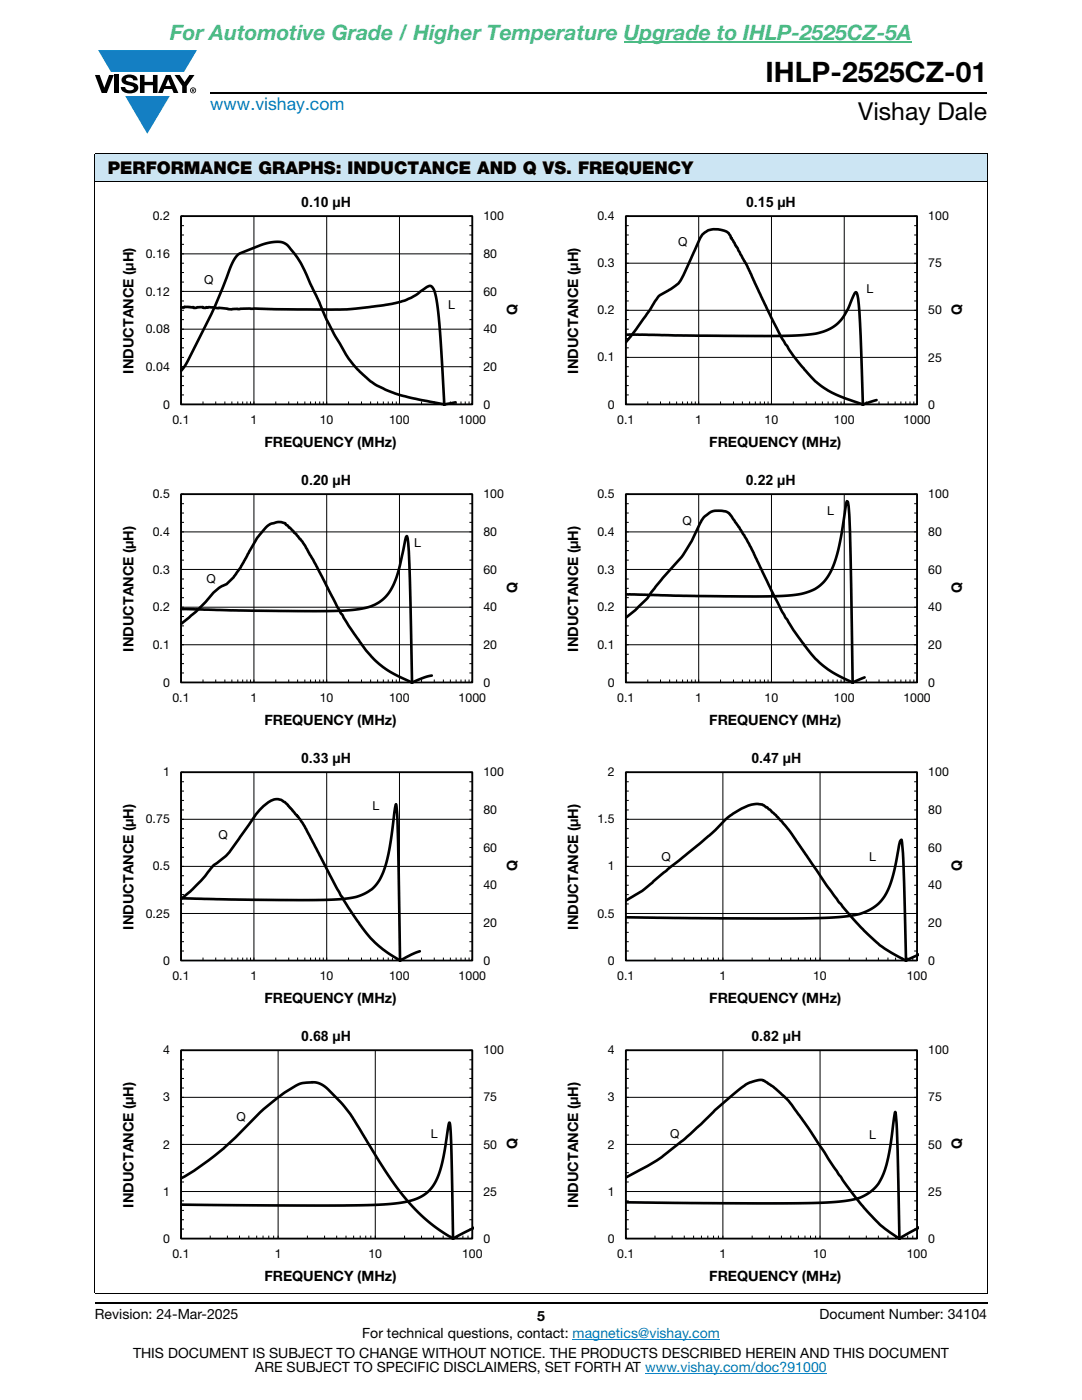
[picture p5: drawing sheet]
<svg xmlns="http://www.w3.org/2000/svg" width="216mm" height="279mm" viewBox="0 0 216 279" stroke-linecap="round" stroke-linejoin="round" font-family="sans-serif">
<g fill="#147fc3">
<path d="M19.6 10h19.7l-2.6 4.3h-1.1h-13.5z"/>
<path d="M25 19.2h8.9l-4.5 7.5z"/>
</g>
<g fill="#000">
<path d="M18.9 15h1l.9 2.5 1-2.5h.9l-1.4 3.6h-1zM22.9 15h.9v3.6h-.9zM24.6 15.3a2.1 2.1 0 0 1 2.8 .3l.1 .4h-.9a.79 .79 0 0 0-.7-.5 .79 .79 0 0 0-.8 .4l.3 .3 1 .2a1.08 1.08 0 0 1 1.2 1 1.08 1.08 0 0 1-1.1 1.2 1.73 1.73 0 0 1-2.4-1.2h.9a.96 .96 0 0 0 .8 .6 .96 .96 0 0 0 .9-.4 1.31 1.31 0 0 0-1.2-.6 1.03 1.03 0 0 1-1.1-.6 1.03 1.03 0 0 1 .2-1.1zM27.9 15h.9v1.3h1.7v-1.3h.9v3.6h-.9v-1.6h-1.7v1.6h-.9zM34.8 15h1.1l.9 1.4 1-1.4h1l-1.5 2.2v1.4h-.9v-1.4z"/>
<path d="M33.6 15.9l.5 1.3h-1.1zM33.1 15l-1.6 3.6h1l.3-.8h1.5l.3 .8h1l-1.6-3.6z"/>
<path d="M38.4 17.8h.2v.2h-.2zM38.3 17.7v.7h.1v-.3l.4 .3-.2-.3 .2-.2-.1-.2z"/>
<path d="M38.1 18a.46 .46 0 0 1 .9 0 .46 .46 0 0 1-.9 0zM37.9 18a.6 .6 0 0 0 1.2 0 .6 .6 0 0 0-1.2 0z"/>
</g>
<path d="M42 18.6h155M18.9 260h178.1" fill="none" stroke="#000" stroke-width=".36"/>
<path d="M124.5 8.3h57.4" fill="none" stroke="#4cbb84" stroke-width=".21"/>
<path d="M114.3 267.3h29.3M128.7 274h36.3" fill="none" stroke="#007ec4" stroke-width=".2"/>
<path d="M18.9 30.7h178.1v5.5h-178.1z" fill="#cce5f3"/>
<g fill="none" stroke="#000" stroke-width=".2">
<path d="M18.9 30.7h178.1M18.9 36.2h178.1M18.9 30.8v227.3M197 30.8v227.3M36.1 43.1h58.2v37.6h-58.2zM36.1 58.2h58.2M36.1 50.7h58.2M36.1 56.3h.6M36.1 54.4h.6M36.1 52.5h.6M36.1 48.8h.6M36.1 46.9h.6"/>
<path d="M36.1 45h.6M50.7 43.1v37.6M65.2 43.1v37.6M79.7 43.1v37.6M93.7 56.3h.6M93.7 54.4h.6M93.7 52.5h.6M93.7 48.8h.6M93.7 46.9h.6M93.7 45h.6M36.1 73.2h58.2M36.1 65.7h58.2"/>
<path d="M36.1 78.8h.6M36.1 77h.6M36.1 75.1h.6M36.1 71.3h.6M36.1 69.4h.6M36.1 67.6h.6M36.1 63.8h.6M36.1 61.9h.6M36.1 60.1h.6M93.7 78.8h.6M93.7 77h.6M93.7 75.1h.6"/>
<path d="M93.7 71.3h.6M93.7 69.4h.6M93.7 67.6h.6M93.7 63.8h.6M93.7 61.9h.6M93.7 60.1h.6M40.5 80.1v.6M43 80.1v.6M44.9 80.1v.6M46.3 80.1v.6M47.5 80.1v.6M48.4 80.1v.6"/>
<path d="M49.3 80.1v.6M50 80.1v.6M55 80.1v.6M57.6 80.1v.6M59.4 80.1v.6M60.8 80.1v.6M62 80.1v.6M62.9 80.1v.6M63.8 80.1v.6M64.5 80.1v.6M69.5 80.1v.6M72.1 80.1v.6"/>
<path d="M74 80.1v.6M75.3 80.1v.6M76.5 80.1v.6M77.5 80.1v.6M78.3 80.1v.6M79.1 80.1v.6M84.1 80.1v.6M86.7 80.1v.6M88.5 80.1v.6M89.9 80.1v.6M91 80.1v.6M92 80.1v.6"/>
<path d="M92.8 80.1v.6M93.6 80.1v.6M18.9 258.2h178.1"/>
</g>
<path d="M36.1 43.1h58.2v37.6h-58.2z" fill="none" stroke="#000" stroke-width=".35"/>
<path d="M36.1 61.3l.5 .1 .3-.2 1.7 .1 .1 .2 1.7-.2 .2 .1 .3 .1 .2-.2 .3 .1 .4-.1 4.4 .4 4.5-.1 4.8 .1h13.8l7.2-.8 3.1-.6 2.5-.9 2.7-1.8a1.01 1.01 0 0 1 1.1-.5 1.01 1.01 0 0 1 .7 .9l.6 2.1 .4 4.2 1.1 16.7M36.1 74l1.4-1.9 4.7-9.4 2.2-5.3 1.7-4.5 1-1.6 .7-.7 4.6-1.8 1.8-.5h1.7l.8 .2 .8 .6 2.4 3.3 3.8 7.8 1.4 3.6 1.6 2.9 2.9 4.9 2.2 2.6 2.1 1.9 .9 .6 2.2 1.1 1.9 .8 3.3 .9 6.2 1.2 2.5-.4" fill="none" stroke="#000" stroke-width=".53"/>
<g fill="#fff">
<path d="M89.4 59.3h1.4v2.9h-1.4z"/>
<path d="M40.7 54.3h1.9v2.9h-1.9z"/>
</g>
<g fill="none" stroke="#000" stroke-width=".2">
<path d="M124.9 43.1h58.1v37.6h-58.1zM124.9 58.2h.6M124.9 56.3h.6M124.9 54.4h.6M124.9 50.7h.6M124.9 48.8h.6M124.9 46.9h.6M124.9 45h.6M139.4 43.1v37.6M153.9 43.1v37.6M168.5 43.1v37.6M182.4 58.2h.6"/>
<path d="M182.4 56.3h.6M182.4 54.4h.6M182.4 50.7h.6M182.4 48.8h.6M182.4 46.9h.6M182.4 45h.6M183 52.5h-58.1M124.9 78.8h.6M124.9 77h.6M124.9 75.1h.6M124.9 73.2h.6M124.9 69.4h.6"/>
<path d="M124.9 67.6h.6M124.9 65.7h.6M124.9 63.8h.6M124.9 60.1h.6M182.4 78.8h.6M182.4 77h.6M182.4 75.1h.6M182.4 73.2h.6M182.4 69.4h.6M182.4 67.6h.6M182.4 65.7h.6M182.4 63.8h.6"/>
<path d="M182.4 60.1h.6M183 71.3h-58.1M183 61.9h-58.1M129.3 80.1v.6M131.8 80.1v.6M133.6 80.1v.6M135 80.1v.6M136.2 80.1v.6M137.2 80.1v.6M138 80.1v.6M138.7 80.1v.6M143.8 80.1v.6"/>
<path d="M146.4 80.1v.6M148.1 80.1v.6M149.6 80.1v.6M150.7 80.1v.6M151.7 80.1v.6M152.5 80.1v.6M153.3 80.1v.6M158.3 80.1v.6M160.9 80.1v.6M162.7 80.1v.6M164.1 80.1v.6M165.2 80.1v.6"/>
<path d="M166.2 80.1v.6M167.1 80.1v.6M167.8 80.1v.6M172.9 80.1v.6M175.4 80.1v.6M177.2 80.1v.6M178.6 80.1v.6M179.8 80.1v.6M180.7 80.1v.6M181.6 80.1v.6M182.3 80.1v.6"/>
</g>
<path d="M124.9 43.1h58.1v37.6h-58.1z" fill="none" stroke="#000" stroke-width=".35"/>
<path d="M124.9 66.8l29.1 .3 5.3-.2 3.6-.3 1.4-.4 1.4-.6 1.7-1.3 .9-1.1 .8-1.4 1.3-2.9 .4-.6a4.9 4.9 0 0 1 .6 2.9l.8 19.8M124.9 68.3l3.9-5.3 2.6-3.9 2.6-1.5 1.4-1 .3-.5 4.4-9.3 1.2-.8 .5-.2h1.4l.9 .1 .7 .3 .6 .3 .5 1h.1l1.2 2 1.9 3.7 4 8.5 2.8 5.6 2.5 3.9 3.5 4.1 2.1 1.8 2.8 1.6 4.1 1.6a2.3 2.3 0 0 0 2.6 0l1.4-.5" fill="none" stroke="#000" stroke-width=".53"/>
<g fill="#fff">
<path d="M172.9 56.1h1.4v2.9h-1.4z"/>
<path d="M135.3 46.7h1.9v2.9h-1.9z"/>
</g>
<g fill="none" stroke="#000" stroke-width=".2">
<path d="M36.1 98.6h58.2v37.6h-58.2zM50.7 98.6v37.6M65.2 98.6v37.6M79.7 98.6v37.6M36.1 113.6h58.2M36.1 106.2h58.2M36.1 119.3h.6M36.1 117.4h.6M36.1 115.6h.6M36.1 111.8h.6M36.1 109.9h.6M36.1 108h.6"/>
<path d="M36.1 104.2h.6M36.1 102.4h.6M36.1 100.5h.6M93.7 119.3h.6M93.7 117.4h.6M93.7 115.6h.6M93.7 111.8h.6M93.7 109.9h.6M93.7 108h.6M93.7 104.2h.6M93.7 102.4h.6M93.7 100.5h.6"/>
<path d="M36.1 128.7h58.2M36.1 121.2h58.2M36.1 134.3h.6M36.1 132.4h.6M36.1 130.6h.6M36.1 126.8h.6M36.1 124.9h.6M36.1 123h.6M40.5 135.6v.6M43 135.6v.6M44.9 135.6v.6M46.3 135.6v.6"/>
<path d="M47.5 135.6v.6M48.4 135.6v.6M49.3 135.6v.6M50 135.6v.6M55 135.6v.6M57.6 135.6v.6M59.4 135.6v.6M60.8 135.6v.6M62 135.6v.6M62.9 135.6v.6M63.8 135.6v.6M64.5 135.6v.6"/>
<path d="M69.5 135.6v.6M72.1 135.6v.6M74 135.6v.6M75.3 135.6v.6M76.5 135.6v.6M77.5 135.6v.6M78.3 135.6v.6M79.1 135.6v.6M84.1 135.6v.6M86.7 135.6v.6M88.5 135.6v.6M89.9 135.6v.6"/>
<path d="M91 135.6v.6M92 135.6v.6M92.8 135.6v.6M93.6 135.6v.6M93.7 134.3h.6M93.7 132.4h.6M93.7 130.6h.6M93.7 126.8h.6M93.7 124.9h.6M93.7 123h.6"/>
</g>
<path d="M36.1 98.6h58.2v37.6h-58.2z" fill="none" stroke="#000" stroke-width=".35"/>
<path d="M36.1 121.5l13.9 .4 15.2 .1 5.2-.3 3.5-.6 1.5-.7 1.1-.8 1-1.2 .8-1.2 1.2-3.1 1.4-6.6 .2-.5 .4 1.4 .2 4.2 .5 23.9M36.1 124.5l3-2.4 1.9-2 1.7-1.9 1.1-.9 1.4-.7 1.4-1.4 1.4-2 3.3-5.8 1.7-2.1 1.2-.8 1.2-.3h.8l.7 .2 .2 .4 1.4 1.2 2.3 2.8 2.5 4.4 4.7 9.1 1.6 2.7 3.4 4.7 1.7 1.9 1.8 1.6 2.1 1.3 2.4 1.1a1.74 1.74 0 0 0 2.2 .2l1.7-.7 1.3-.3" fill="none" stroke="#000" stroke-width=".53"/>
<g fill="#fff">
<path d="M82.7 106.7h1.4v2.9h-1.4z"/>
<path d="M41.2 114.1h1.9v2.9h-1.9z"/>
</g>
<g fill="none" stroke="#000" stroke-width=".2">
<path d="M124.9 98.6h58.1v37.6h-58.1zM139.4 98.6v37.6M153.9 98.6v37.6M168.5 98.6v37.6M124.9 119.3h.6M124.9 117.4h.6M124.9 115.6h.6M124.9 111.8h.6M124.9 109.9h.6M124.9 108h.6M124.9 104.2h.6M124.9 102.4h.6"/>
<path d="M124.9 100.5h.6M182.4 119.3h.6M182.4 117.4h.6M182.4 115.6h.6M182.4 111.8h.6M182.4 109.9h.6M182.4 108h.6M182.4 104.2h.6M182.4 102.4h.6M182.4 100.5h.6M183 113.6h-58.1M183 106.2h-58.1"/>
<path d="M124.9 134.3h.6M124.9 132.4h.6M124.9 130.6h.6M124.9 126.8h.6M124.9 124.9h.6M124.9 123h.6M129.3 135.6v.6M131.8 135.6v.6M133.6 135.6v.6M135 135.6v.6M136.2 135.6v.6M137.2 135.6v.6"/>
<path d="M138 135.6v.6M138.7 135.6v.6M143.8 135.6v.6M146.4 135.6v.6M148.1 135.6v.6M149.6 135.6v.6M150.7 135.6v.6M151.7 135.6v.6M152.5 135.6v.6M153.3 135.6v.6M158.3 135.6v.6M160.9 135.6v.6"/>
<path d="M162.7 135.6v.6M164.1 135.6v.6M165.2 135.6v.6M166.2 135.6v.6M167.1 135.6v.6M167.8 135.6v.6M172.9 135.6v.6M175.4 135.6v.6M177.2 135.6v.6M178.6 135.6v.6M179.8 135.6v.6M180.7 135.6v.6"/>
<path d="M181.6 135.6v.6M182.3 135.6v.6M182.4 134.3h.6M182.4 132.4h.6M182.4 130.6h.6M182.4 126.8h.6M182.4 124.9h.6M182.4 123h.6M183 128.7h-58.1M183 121.2h-58.1"/>
</g>
<path d="M124.9 98.6h58.1v37.6h-58.1z" fill="none" stroke="#000" stroke-width=".35"/>
<path d="M124.9 118.6l14.4 .4h14.6l5.1-.3 2.9-.8 1.3-.7 1.2-1.1 .9-1.3 .9-1.8 1.2-4 1.5-8.6 .1-.4 .1 .1 .3 2 .2 4.6 .5 29.8M124.9 123.3l1.9-1.5 2.4-2.4 3-4 3.8-4.3 2-3.1 1.7-3.6 .8-1.2 1.1-.9 .7-.3 1.3-.1 1.2 .2 .7 .3 .4 .5 2.6 3.9 1.9 3.6 5.7 11.7 3 4.7 2.8 3.8 1.7 1.7 2.3 1.7 2.9 1.6a2.04 2.04 0 0 0 2 .3l1.7-.7" fill="none" stroke="#000" stroke-width=".53"/>
<g fill="#fff">
<path d="M165.1 100.4h1.4v2.9h-1.4z"/>
<path d="M136.2 102.5h1.9v2.9h-1.9z"/>
</g>
<g fill="none" stroke="#000" stroke-width=".2">
<path d="M36.1 154.1h58.2v37.6h-58.2zM36.1 159.7h.6M36.1 157.9h.6M36.1 156h.6M36.1 154.1h.6M50.7 154.1v37.6M65.2 154.1v37.6M79.7 154.1v37.6M93.7 159.7h.6M93.7 157.9h.6M93.7 156h.6M93.7 154.1h.6"/>
<path d="M36.1 172.9h58.2M36.1 163.5h58.2M36.1 178.5h.6M36.1 176.7h.6M36.1 174.8h.6M36.1 171h.6M36.1 169.1h.6M36.1 167.3h.6M36.1 165.4h.6M36.1 161.6h.6M93.7 178.5h.6M93.7 176.7h.6"/>
<path d="M93.7 174.8h.6M93.7 171h.6M93.7 169.1h.6M93.7 167.3h.6M93.7 165.4h.6M93.7 161.6h.6M36.1 182.3h58.2M36.1 189.8h.6M36.1 187.9h.6M36.1 186.1h.6M36.1 184.2h.6M36.1 180.4h.6"/>
<path d="M40.5 191.1v.6M43 191.1v.6M44.9 191.1v.6M46.3 191.1v.6M47.5 191.1v.6M48.4 191.1v.6M49.3 191.1v.6M50 191.1v.6M55 191.1v.6M57.6 191.1v.6M59.4 191.1v.6M60.8 191.1v.6"/>
<path d="M62 191.1v.6M62.9 191.1v.6M63.8 191.1v.6M64.5 191.1v.6M69.5 191.1v.6M72.1 191.1v.6M74 191.1v.6M75.3 191.1v.6M76.5 191.1v.6M77.5 191.1v.6M78.3 191.1v.6M79.1 191.1v.6"/>
<path d="M84.1 191.1v.6M86.7 191.1v.6M88.5 191.1v.6M89.9 191.1v.6M91 191.1v.6M92 191.1v.6M92.8 191.1v.6M93.6 191.1v.6M93.7 189.8h.6M93.7 187.9h.6M93.7 186.1h.6M93.7 184.2h.6"/>
<path d="M93.7 180.4h.6"/>
</g>
<path d="M36.1 154.1h58.2v37.6h-58.2z" fill="none" stroke="#000" stroke-width=".35"/>
<path d="M36.1 179.3l14.3 .3h13.7l5.2-.3 1.8-.3 1.1-.4 1.9-1.1 .7-.6 1-1.4 .8-1.7 .5-1.8 .6-2.6 1.3-8.9 .2 1.8 .2 3.8 .4 25.9M36.1 179.4l1.8-1.5 2.2-2.1 2.6-3.1 2.3-1.8 .7-.8 5.4-7.6 1.4-1.6 1.1-.8 1-.5 .9-.1 .5 .1 1.4 1 2 2.2 1 1.5 7.6 14.4 3.8 5.8 1.9 2.4 1.1 1.2 1.7 1.4 1.9 1.3a2.31 2.31 0 0 0 1.8 .7l3.6-1.7" fill="none" stroke="#000" stroke-width=".53"/>
<g fill="#fff">
<path d="M74.3 159.3h1.4v2.9h-1.4z"/>
<path d="M43.6 165h1.9v2.9h-1.9z"/>
</g>
<g fill="none" stroke="#000" stroke-width=".2">
<path d="M124.9 154.1h58.1v37.6h-58.1zM124.9 159.7h.6M124.9 157.9h.6M124.9 156h.6M124.9 154.1h.6M144.2 154.1v37.6M163.6 154.1v37.6M182.4 159.7h.6M182.4 157.9h.6M182.4 156h.6M182.4 154.1h.6M124.9 178.5h.6"/>
<path d="M124.9 176.7h.6M124.9 174.8h.6M124.9 171h.6M124.9 169.1h.6M124.9 167.3h.6M124.9 165.4h.6M124.9 161.6h.6M182.4 178.5h.6M182.4 176.7h.6M182.4 174.8h.6M182.4 171h.6M182.4 169.1h.6"/>
<path d="M182.4 167.3h.6M182.4 165.4h.6M182.4 161.6h.6M183 172.9h-58.1M183 163.5h-58.1M124.9 189.8h.6M124.9 187.9h.6M124.9 186.1h.6M124.9 184.2h.6M124.9 180.4h.6M130.7 191.1v.6M134.1 191.1v.6"/>
<path d="M136.5 191.1v.6M138.4 191.1v.6M140 191.1v.6M141.2 191.1v.6M142.4 191.1v.6M143.4 191.1v.6M150.1 191.1v.6M153.5 191.1v.6M155.9 191.1v.6M157.8 191.1v.6M159.3 191.1v.6M160.6 191.1v.6"/>
<path d="M161.7 191.1v.6M162.7 191.1v.6M169.5 191.1v.6M172.9 191.1v.6M175.3 191.1v.6M177.2 191.1v.6M178.7 191.1v.6M180 191.1v.6M181.1 191.1v.6M182.1 191.1v.6M182.4 189.8h.6M182.4 187.9h.6"/>
<path d="M182.4 186.1h.6M182.4 184.2h.6M182.4 180.4h.6M183 182.3h-58.1"/>
</g>
<path d="M124.9 154.1h58.1v37.6h-58.1z" fill="none" stroke="#000" stroke-width=".35"/>
<path d="M124.9 179.8l3.7-2.4 12.9-10.6 4.2-4 2.2-1.4 1.4-.6 1.6-.4 1.1 .1 1.1 .7 1.7 1.5 2.6 2.9 7.6 11.1 2.4 3.3 3.4 4 1.7 1.8 3 2.8 4.4 2.7a1.81 1.81 0 0 0 2.2-.2l1.2-.6M124.9 183.1l29.5 .2 12.1-.2 3.2-.3 2.3-.6 2.3-1.1 1.6-1.5a18.1 18.1 0 0 0 3.1-8.5l.5-2.8 .3-.7 .3 1.2 .2 3.7 .5 19.5" fill="none" stroke="#000" stroke-width=".53"/>
<g fill="#fff">
<path d="M173.4 169.4h1.4v2.9h-1.4z"/>
<path d="M132 169.4h1.9v2.9h-1.9z"/>
</g>
<g fill="none" stroke="#000" stroke-width=".2">
<path d="M36.1 209.6h58.2v37.6h-58.2zM36.1 219h58.2M36.1 217.1h.6M36.1 215.2h.6M36.1 213.4h.6M36.1 211.5h.6M55.5 209.6v37.6M74.9 209.6v37.6M93.7 217.1h.6M93.7 215.2h.6M93.7 213.4h.6M93.7 211.5h.6"/>
<path d="M36.1 237.8h58.2M36.1 228.4h58.2M36.1 239.7h.6M36.1 235.9h.6M36.1 234h.6M36.1 232.2h.6M36.1 230.3h.6M36.1 228.4h.6M36.1 226.5h.6M36.1 224.6h.6M36.1 222.8h.6M36.1 220.9h.6"/>
<path d="M93.7 239.7h.6M93.7 235.9h.6M93.7 234h.6M93.7 232.2h.6M93.7 230.3h.6M93.7 228.4h.6M93.7 226.5h.6M93.7 224.6h.6M93.7 222.8h.6M93.7 220.9h.6M36.1 245.3h.6M36.1 243.4h.6"/>
<path d="M36.1 241.6h.6M41.9 246.6v.6M45.4 246.6v.6M47.8 246.6v.6M49.7 246.6v.6M51.2 246.6v.6M52.5 246.6v.6M53.6 246.6v.6M54.6 246.6v.6M61.3 246.6v.6M64.8 246.6v.6M67.2 246.6v.6"/>
<path d="M69 246.6v.6M70.6 246.6v.6M71.9 246.6v.6M73 246.6v.6M74 246.6v.6M80.7 246.6v.6M84.1 246.6v.6M86.5 246.6v.6M88.4 246.6v.6M90 246.6v.6M91.3 246.6v.6M92.4 246.6v.6"/>
<path d="M93.4 246.6v.6M93.7 245.3h.6M93.7 243.4h.6M93.7 241.6h.6"/>
</g>
<path d="M36.1 209.6h58.2v37.6h-58.2z" fill="none" stroke="#000" stroke-width=".35"/>
<path d="M36.1 235.2l2.6-1.5 5.9-4.5 8-7.8 4.2-3.3 3.2-1.8 2.3-.3h.8l1.1 .5 .9 .6 3.7 3.8 1.2 1.6 5.8 9.4 2.8 4.2 2.6 3.4 3 3.2 2.9 2.4 3.3 2.1 4.1-2.1M36.1 240.4l36 .1 6.4-.3 3.8-.7 1.6-.6 1.2-.8 1.1-1.1 .8-1.4 .7-1.6 .5-2 1.5-8 .2 1.1 .1 3.7 .4 18.7" fill="none" stroke="#000" stroke-width=".53"/>
<g fill="#fff">
<path d="M86 224.6h1.4v3h-1.4z"/>
<path d="M47.2 221.4h1.9v2.9h-1.9z"/>
</g>
<g fill="none" stroke="#000" stroke-width=".2">
<path d="M124.9 209.6h58.1v37.6h-58.1zM124.9 217.1h.6M124.9 215.2h.6M124.9 213.4h.6M124.9 211.5h.6M144.2 209.6v37.6M163.6 209.6v37.6M182.4 217.1h.6M182.4 215.2h.6M182.4 213.4h.6M182.4 211.5h.6M183 219h-58.1"/>
<path d="M124.9 228.4h58.1M124.9 239.7h.6M124.9 235.9h.6M124.9 234h.6M124.9 232.2h.6M124.9 230.3h.6M124.9 228.4h.6M124.9 226.5h.6M124.9 224.6h.6M124.9 222.8h.6M124.9 220.9h.6M182.4 239.7h.6"/>
<path d="M182.4 235.9h.6M182.4 234h.6M182.4 232.2h.6M182.4 230.3h.6M182.4 228.4h.6M182.4 226.5h.6M182.4 224.6h.6M182.4 222.8h.6M182.4 220.9h.6M183 237.8h-58.1M124.9 245.3h.6M124.9 243.4h.6"/>
<path d="M124.9 241.6h.6M130.7 246.6v.6M134.1 246.6v.6M136.5 246.6v.6M138.4 246.6v.6M140 246.6v.6M141.2 246.6v.6M142.4 246.6v.6M143.4 246.6v.6M150.1 246.6v.6M153.5 246.6v.6M155.9 246.6v.6"/>
<path d="M157.8 246.6v.6M159.3 246.6v.6M160.6 246.6v.6M161.7 246.6v.6M162.7 246.6v.6M169.5 246.6v.6M172.9 246.6v.6M175.3 246.6v.6M177.2 246.6v.6M178.7 246.6v.6M180 246.6v.6M181.1 246.6v.6"/>
<path d="M182.1 246.6v.6M182.4 245.3h.6M182.4 243.4h.6M182.4 241.6h.6"/>
</g>
<path d="M124.9 209.6h58.1v37.6h-58.1z" fill="none" stroke="#000" stroke-width=".35"/>
<path d="M124.9 239.9l30.5 .3 6.9-.1 4.5-.2 3.1-.4 2.1-.7 2.2-1.3 1.3-1.7a23.4 23.4 0 0 0 2.4-9.1l.7-4.8 .2 1.3 .2 3.9 .5 20.4M124.9 235l4.4-2.3 2.8-1.8 4.5-3.6 3.3-2.9 2.9-2.9 5.9-5 2-.8 1.4-.2 2.3 1.4 2.9 2.8 4 5.4 6.1 9.3 3.4 4.6 1.7 2.2 3 3.1 3.2 2.4a1.11 1.11 0 0 0 1.7-.1l2.9-1.6" fill="none" stroke="#000" stroke-width=".53"/>
<g fill="#fff">
<path d="M173.4 224.9h1.4v2.9h-1.4z"/>
<path d="M133.7 224.7h1.9v2.9h-1.9z"/>
</g>
<text font-size="5.6" x="152.8" y="16.4">IHLP-2525CZ-01</text>
<text font-size="4.9" x="171.3" y="24">Vishay Dale</text>
<text font-size="4.2" fill="#4cbb84" x="34" y="8">For Automotive Grade / Higher Temperature Upgrade to IHLP-2525CZ-5A</text>
<text font-size="3.5" fill="#007ec4" x="42" y="21.9">www.vishay.com</text>
<text font-size="3.5" x="21.5" y="34.8">PERFORMANCE GRAPHS: INDUCTANCE AND Q VS. FREQUENCY</text>
<g font-size="2.8">
<text x="60.1" y="41.4">0.10 µH</text>
<text x="148.9" y="41.4">0.15 µH</text>
<text x="103.2" y="62.8" transform="rotate(-90 103.2 62.8)">Q</text>
<text x="191.9" y="62.8" transform="rotate(-90 191.9 62.8)">Q</text>
<text x="26.6" y="74.6" transform="rotate(-90 26.6 74.6)">INDUCTANCE (μH)</text>
<text x="115.4" y="74.6" transform="rotate(-90 115.4 74.6)">INDUCTANCE (μH)</text>
<text x="52.8" y="89.2">FREQUENCY (MHz)</text>
<text x="141.5" y="89.2">FREQUENCY (MHz)</text>
<text x="60.1" y="96.8">0.20 µH</text>
<text x="148.8" y="96.8">0.22 µH</text>
<text x="103.2" y="118.3" transform="rotate(-90 103.2 118.3)">Q</text>
<text x="191.9" y="118.3" transform="rotate(-90 191.9 118.3)">Q</text>
<text x="26.6" y="130" transform="rotate(-90 26.6 130)">INDUCTANCE (μH)</text>
<text x="115.4" y="130" transform="rotate(-90 115.4 130)">INDUCTANCE (μH)</text>
<text x="52.8" y="144.7">FREQUENCY (MHz)</text>
<text x="141.5" y="144.7">FREQUENCY (MHz)</text>
<text x="60.1" y="152.3">0.33 µH</text>
<text x="149.9" y="152.3">0.47 µH</text>
<text x="103.2" y="173.8" transform="rotate(-90 103.2 173.8)">Q</text>
<text x="191.9" y="173.8" transform="rotate(-90 191.9 173.8)">Q</text>
<text x="26.6" y="185.5" transform="rotate(-90 26.6 185.5)">INDUCTANCE (μH)</text>
<text x="115.4" y="185.5" transform="rotate(-90 115.4 185.5)">INDUCTANCE (μH)</text>
<text x="52.8" y="200.2">FREQUENCY (MHz)</text>
<text x="141.5" y="200.2">FREQUENCY (MHz)</text>
<text x="60.1" y="207.8">0.68 µH</text>
<text x="149.9" y="207.8">0.82 µH</text>
<text x="103.2" y="229.3" transform="rotate(-90 103.2 229.3)">Q</text>
<text x="191.9" y="229.3" transform="rotate(-90 191.9 229.3)">Q</text>
<text x="26.6" y="241" transform="rotate(-90 26.6 241)">INDUCTANCE (μH)</text>
<text x="115.4" y="241" transform="rotate(-90 115.4 241)">INDUCTANCE (μH)</text>
<text x="52.8" y="255.7">FREQUENCY (MHz)</text>
<text x="141.5" y="255.7">FREQUENCY (MHz)</text>
<text x="18.9" y="263.3">Revision: 24-Mar-2025</text>
<text x="107.2" y="263.6">5</text>
<text x="163.6" y="263.3">Document Number: 34104</text>
<text x="72.3" y="267.1">For technical questions, contact: magnetics@vishay.com</text>
<text x="26.5" y="271">THIS DOCUMENT IS SUBJECT TO CHANGE WITHOUT NOTICE. THE PRODUCTS DESCRIBED HEREIN AND THIS DOCUMENT</text>
<text x="50.9" y="273.8">ARE SUBJECT TO SPECIFIC DISCLAIMERS, SET FORTH AT www.vishay.com/doc?91000</text>
</g>
<g font-size="2.5">
<text x="30.5" y="44">0.2</text>
<text x="96.5" y="44">100</text>
<text x="119.2" y="44">0.4</text>
<text x="185.2" y="44">100</text>
<text x="29.1" y="51.5">0.16</text>
<text x="96.5" y="51.5">80</text>
<text x="119.2" y="53.4">0.3</text>
<text x="135.3" y="49.1">Q</text>
<text x="185.2" y="53.4">75</text>
<text x="29.1" y="59">0.12</text>
<text x="40.7" y="56.7">Q</text>
<text x="96.5" y="59">60</text>
<text x="172.9" y="58.5">L</text>
<text x="89.4" y="61.7">L</text>
<text x="119.2" y="62.8">0.2</text>
<text x="185.2" y="62.8">50</text>
<text x="29.1" y="66.5">0.08</text>
<text x="96.5" y="66.5">40</text>
<text x="29.1" y="74">0.04</text>
<text x="96.5" y="74">20</text>
<text x="119.2" y="72.1">0.1</text>
<text x="185.2" y="72.1">25</text>
<text x="32.5" y="81.5">0</text>
<text x="96.5" y="81.5">0</text>
<text x="121.3" y="81.5">0</text>
<text x="185.2" y="81.5">0</text>
<text x="34.4" y="84.6">0.1</text>
<text x="50" y="84.6">1</text>
<text x="63.8" y="84.6">10</text>
<text x="77.7" y="84.6">100</text>
<text x="91.5" y="84.6">1000</text>
<text x="123.2" y="84.6">0.1</text>
<text x="138.7" y="84.6">1</text>
<text x="152.6" y="84.6">10</text>
<text x="166.4" y="84.6">100</text>
<text x="180.3" y="84.6">1000</text>
<text x="30.5" y="99.4">0.5</text>
<text x="96.5" y="99.4">100</text>
<text x="119.2" y="99.4">0.5</text>
<text x="185.2" y="99.4">100</text>
<text x="30.5" y="107">0.4</text>
<text x="96.5" y="107">80</text>
<text x="119.2" y="107">0.4</text>
<text x="136.2" y="104.8">Q</text>
<text x="165.1" y="102.8">L</text>
<text x="185.2" y="107">80</text>
<text x="82.7" y="109.1">L</text>
<text x="30.5" y="114.5">0.3</text>
<text x="41.2" y="116.4">Q</text>
<text x="96.5" y="114.5">60</text>
<text x="119.2" y="114.5">0.3</text>
<text x="185.2" y="114.5">60</text>
<text x="30.5" y="122">0.2</text>
<text x="96.5" y="122">40</text>
<text x="119.2" y="122">0.2</text>
<text x="185.2" y="122">40</text>
<text x="30.5" y="129.5">0.1</text>
<text x="96.5" y="129.5">20</text>
<text x="119.2" y="129.5">0.1</text>
<text x="185.2" y="129.5">20</text>
<text x="32.5" y="137">0</text>
<text x="96.5" y="137">0</text>
<text x="121.3" y="137">0</text>
<text x="185.2" y="137">0</text>
<text x="34.4" y="140.1">0.1</text>
<text x="50" y="140.1">1</text>
<text x="63.8" y="140.1">10</text>
<text x="77.7" y="140.1">100</text>
<text x="91.5" y="140.1">1000</text>
<text x="123.2" y="140.1">0.1</text>
<text x="138.7" y="140.1">1</text>
<text x="152.6" y="140.1">10</text>
<text x="166.4" y="140.1">100</text>
<text x="180.3" y="140.1">1000</text>
<text x="32.5" y="154.9">1</text>
<text x="96.5" y="154.9">100</text>
<text x="121.3" y="154.9">2</text>
<text x="185.2" y="154.9">100</text>
<text x="74.3" y="161.7">L</text>
<text x="29.1" y="164.3">0.75</text>
<text x="43.6" y="167.4">Q</text>
<text x="96.5" y="162.5">80</text>
<text x="119.2" y="164.3">1.5</text>
<text x="185.2" y="162.5">80</text>
<text x="30.5" y="173.7">0.5</text>
<text x="96.5" y="170">60</text>
<text x="121.3" y="173.7">1</text>
<text x="132" y="171.8">Q</text>
<text x="173.4" y="171.8">L</text>
<text x="185.2" y="170">60</text>
<text x="96.5" y="177.5">40</text>
<text x="185.2" y="177.5">40</text>
<text x="29.1" y="183.1">0.25</text>
<text x="96.5" y="185">20</text>
<text x="119.2" y="183.1">0.5</text>
<text x="185.2" y="185">20</text>
<text x="32.5" y="192.5">0</text>
<text x="34.4" y="195.6">0.1</text>
<text x="50" y="195.6">1</text>
<text x="63.8" y="195.6">10</text>
<text x="77.7" y="195.6">100</text>
<text x="91.5" y="195.6">1000</text>
<text x="96.5" y="192.5">0</text>
<text x="121.3" y="192.5">0</text>
<text x="123.2" y="195.6">0.1</text>
<text x="143.6" y="195.6">1</text>
<text x="162.3" y="195.6">10</text>
<text x="180.9" y="195.6">100</text>
<text x="185.2" y="192.5">0</text>
<text x="32.5" y="210.4">4</text>
<text x="96.5" y="210.4">100</text>
<text x="121.3" y="210.4">4</text>
<text x="185.2" y="210.4">100</text>
<text x="32.5" y="219.8">3</text>
<text x="96.5" y="219.8">75</text>
<text x="121.3" y="219.8">3</text>
<text x="185.2" y="219.8">75</text>
<text x="47.2" y="223.8">Q</text>
<text x="86" y="227">L</text>
<text x="133.7" y="227">Q</text>
<text x="173.4" y="227.3">L</text>
<text x="32.5" y="229.2">2</text>
<text x="96.5" y="229.2">50</text>
<text x="121.3" y="229.2">2</text>
<text x="185.2" y="229.2">50</text>
<text x="32.5" y="238.6">1</text>
<text x="96.5" y="238.6">25</text>
<text x="121.3" y="238.6">1</text>
<text x="185.2" y="238.6">25</text>
<text x="32.5" y="248">0</text>
<text x="34.4" y="251.1">0.1</text>
<text x="54.8" y="251.1">1</text>
<text x="73.5" y="251.1">10</text>
<text x="92.2" y="251.1">100</text>
<text x="96.5" y="248">0</text>
<text x="121.3" y="248">0</text>
<text x="123.2" y="251.1">0.1</text>
<text x="143.6" y="251.1">1</text>
<text x="162.3" y="251.1">10</text>
<text x="180.9" y="251.1">100</text>
<text x="185.2" y="248">0</text>
</g>
</svg>
